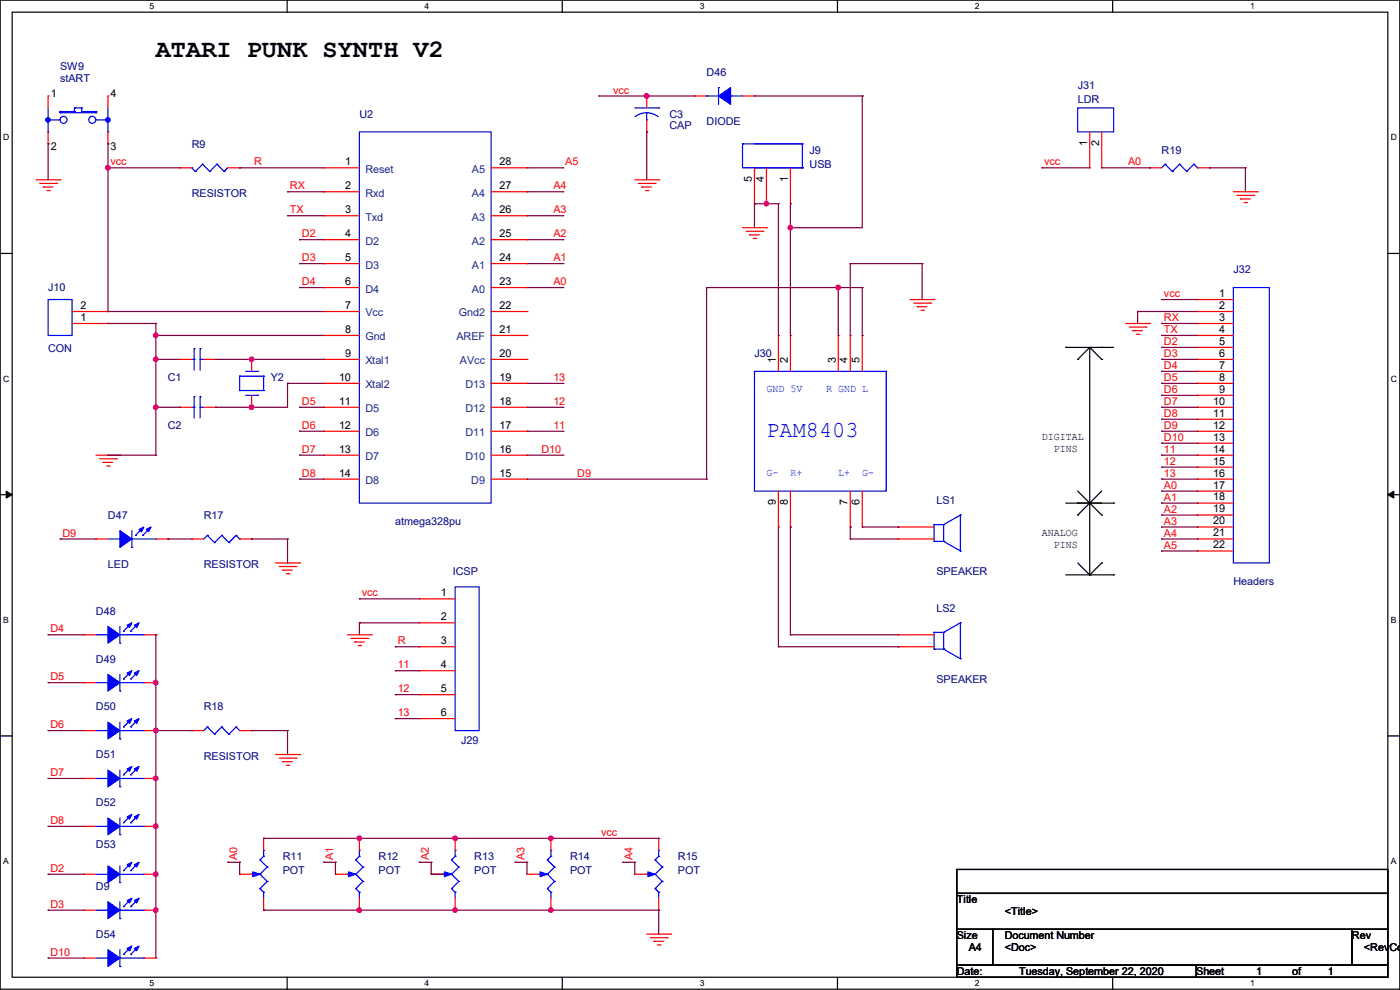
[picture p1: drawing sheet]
<svg xmlns="http://www.w3.org/2000/svg" width="297mm" height="210mm" viewBox="0 0 297 210" stroke-linecap="round" stroke-linejoin="round" font-family="sans-serif">
<path d="M0 0h297v209.8h-297zM2.6 2.6h291.8v204.7h-291.8z" fill="none" stroke="#000" stroke-width=".25"/>
<g fill="#fff">
<path d="M31.7 .3h1v2h-1z"/>
<path d="M31.7 207.6h1v1.9h-1z"/>
</g>
<path d="M60.9 0v2.6M60.9 207.3v2.5" fill="none" stroke="#000" stroke-width=".25"/>
<g fill="#fff">
<path d="M90.1 .3h1v2h-1z"/>
<path d="M90.1 207.6h1v1.9h-1z"/>
</g>
<path d="M119.3 0v2.6M119.3 207.3v2.5" fill="none" stroke="#000" stroke-width=".25"/>
<g fill="#fff">
<path d="M148.5 .3h.9v2h-.9z"/>
<path d="M148.5 207.6h.9v1.9h-.9z"/>
</g>
<path d="M177.7 0v2.6M177.7 207.3v2.5" fill="none" stroke="#000" stroke-width=".25"/>
<g fill="#fff">
<path d="M206.8 .3h1v2h-1z"/>
<path d="M206.8 207.6h1v1.9h-1z"/>
</g>
<path d="M236.1 0v2.6M236.1 207.3v2.5" fill="none" stroke="#000" stroke-width=".25"/>
<g fill="#fff">
<path d="M265.2 .3h1v2h-1z"/>
<path d="M265.2 207.6h1v1.9h-1z"/>
<path d="M.7 28.2h1.2v1.9h-1.2z"/>
<path d="M295.1 28.2h1.2v1.9h-1.2z"/>
<path d="M.7 79.3h1.2v2h-1.2z"/>
<path d="M295.1 79.3h1.2v2h-1.2z"/>
</g>
<path d="M0 53.8h2.6M294.4 53.8h2.6" fill="none" stroke="#000" stroke-width=".25"/>
<g fill="#fff">
<path d="M.7 130.5h1.2v2h-1.2z"/>
<path d="M295.1 130.5h1.1v2h-1.1z"/>
</g>
<path d="M0 104.9h2.6M294.4 104.9h2.6" fill="none" stroke="#000" stroke-width=".25"/>
<path d="M1.3 104.2l1.3 .7-1.3 .8zM294.4 104.9l1.3-.7v1.5z" fill="#000" stroke="#000" stroke-width=".21"/>
<g fill="#fff">
<path d="M.7 181.7h1.2v2h-1.2z"/>
<path d="M295.1 181.7h1.1v2h-1.1z"/>
</g>
<g fill="none" stroke="#000" stroke-width=".25">
<path d="M226.1 73.7h.1M226.1 73.7h10.2M228.6 76.2h.1M231.2 73.7v48.3M231.2 73.7l-2.6 2.5M231.2 73.7l2.5 2.5M233.7 73.7h.1M233.7 76.2h.1M226.1 106.7h10.2M228.6 106.7h.1M228.6 109.3h.1M228.6 104.2l5.1 5.1"/>
<path d="M228.6 119.4l2.6 2.6M231.2 106.7h.1M233.7 109.3h.1M233.7 119.4h.1M233.7 104.2l-5.1 5.1M233.7 119.4l-2.5 2.6M236.3 106.7h.1M226.1 122h10.2M231.2 122h.1M236.3 122h.1M0 156.1h2.6M294.4 156.1h2.6"/>
<path d="M203 184.4h91.4v5.1h-91.4zM203 189.5h91.4v7.6h-91.4zM203 197.1h7.6v7.7h-7.6zM210.6 197.1h76.2v7.7h-76.2zM286.8 197.1h7.6v7.7h-7.6zM203 204.8h50.8v2.5h-50.8zM253.8 204.8h40.6v2.5h-40.6z"/>
</g>
<g fill="none" stroke="#f00" stroke-width=".25">
<path d="M7.7 38.1h5M8.4 38.9h3.6M9.2 39.7h.1M9.2 39.7h2M10.2 20.4h.1M10.2 30.5h.1M10.2 20.4v2.5M10.2 28v2.5M12 38.9h.1M12.7 38.1h.1M22.9 20.4h.1M22.9 30.5h.1"/>
<path d="M22.9 20.4v2.5M22.9 28v2.5M38.1 35.6h.1M38.1 35.6h2.6M48.3 35.6h2.5M50.8 35.6h.1M68.6 35.6h.1M68.6 35.6h7.6M104.2 35.6h7.6M111.8 35.6h.1M134.7 38.1h5M135.4 38.9h3.6"/>
<path d="M136.2 39.7h.1M136.2 39.7h2M137.2 28h.1M137.2 20.4h.1M137.2 20.4v2.5M137.2 25.4v2.6M139 38.9h.1M139.7 38.1h.1M147.4 20.4h.1M147.4 20.4h2.5M157.5 20.4h2.6M160.1 20.4h.1"/>
<path d="M160.1 35.6v7.6M162.6 35.6v7.6M167.7 35.6v7.6M231.2 35.6h.1M231.2 28v7.6M233.7 35.6h.1M233.7 28v7.6M243.9 35.6h.1M243.9 35.6h2.5M254 35.6h2.6M256.6 35.6h.1M9.9 40.4h.6"/>
<path d="M10.5 40.4h.1M68.6 40.7h.1M68.6 45.8h.1M68.6 50.8h.1M68.6 55.9h.1M68.6 40.7h7.6M68.6 45.8h7.6M68.6 50.8h7.6M68.6 55.9h7.6M104.2 40.7h7.6M104.2 45.8h7.6M104.2 50.8h7.6"/>
<path d="M104.2 55.9h7.6M111.8 55.9h.1M111.8 50.8h.1M111.8 45.8h.1M111.8 40.7h.1M136.9 40.4h.6M137.5 40.4h.1M157.5 48.3h5.1M158.3 49.1h3.5M159 49.8h.1M159 49.8h2.1M159.8 50.6h.5"/>
<path d="M160.1 43.2h.1M160.3 50.6h.1M161.8 49.1h.1M162.6 48.3h.1M162.6 43.2h.1M167.7 43.2h.1M261.7 40.7h5M262.4 41.4h3.6M263.2 42.2h.1M263.2 42.2h2M263.9 43h.6M264.5 43h.1"/>
<path d="M266 41.4h.1M266.7 40.7h.1M15.3 68.6h7.6M15.3 66.1h7.6M22.9 68.6h.1M22.9 66.1h.1M38.1 76.2h.1M38.1 76.2h2.6M43.2 76.2h2.6M45.8 76.2h.1M53.4 76.2h.1M53.4 76.2v2.6"/>
<path d="M68.6 61h.1M68.6 66.1h.1M68.6 71.2h.1M68.6 76.2h.1M68.6 61h7.6M68.6 66.1h7.6M68.6 71.2h7.6M68.6 76.2h7.6M104.2 61h7.6M104.2 66.1h7.6M104.2 71.2h7.6M104.2 76.2h7.6"/>
<path d="M111.8 76.2h.1M111.8 71.2h.1M111.8 66.1h.1M111.8 61h.1M165.1 71.2h.1M165.1 71.2v7.6M167.7 71.2h.1M167.7 71.2v7.6M177.8 71.2h.1M177.8 71.2v7.6M180.4 71.2h.1M180.4 71.2v7.6"/>
<path d="M182.9 71.2h.1M182.9 71.2v7.6M193.1 63.5h5.1M193.8 64.3h3.6M194.6 65.1h.1M194.6 65.1h2M195.4 65.8h.5M195.9 65.8h.1M197.4 64.3h.1M198.2 63.5h.1M238.8 68.6h5.1M239.6 69.4h3.5"/>
<path d="M240.3 70.1h.1M240.3 70.1h2.1M241.1 70.9h.5M241.6 70.9h.1M243.1 69.4h.1M243.9 68.6h.1M254 63.5h.1M254 66.1h.1M254 68.6h.1M254 71.2h.1M254 73.7h.1M254 76.2h.1"/>
<path d="M254 78.8h.1M254 63.5h7.7M254 68.6h7.7M254 66.1h7.7M254 71.2h7.7M254 76.2h7.7M254 73.7h7.7M254 78.8h7.7M20.4 96.6h5M21.1 97.3h3.6M21.9 98.1h.1M21.9 98.1h2"/>
<path d="M22.6 98.8h.6M23.2 98.8h.1M24.7 97.3h.1M25.4 96.6h.1M38.1 86.4h.1M38.1 86.4h2.6M43.2 86.4h2.6M45.8 86.4h.1M53.4 86.4h.1M53.4 83.9v2.5M68.6 81.3h.1M68.6 86.4h.1"/>
<path d="M68.6 91.5h.1M68.6 96.6h.1M68.6 96.6h7.6M68.6 81.3h7.6M68.6 86.4h7.6M68.6 91.5h7.6M104.2 96.6h7.6M104.2 81.3h7.6M104.2 86.4h7.6M104.2 91.5h7.6M111.8 96.6h.1M111.8 91.5h.1"/>
<path d="M111.8 86.4h.1M111.8 81.3h.1M254 81.3h.1M254 83.9h.1M254 86.4h.1M254 88.9h.1M254 91.5h.1M254 94h.1M254 96.6h.1M254 99.1h.1M254 96.6h7.7M254 81.3h7.7"/>
<path d="M254 86.4h7.7M254 91.5h7.7M254 83.9h7.7M254 88.9h7.7M254 94h7.7M254 99.1h7.7M20.4 114.3h.1M20.4 114.3h2.5M33.1 114.3h2.5M35.6 114.3h.1M40.7 114.3h.1M40.7 114.3h2.5"/>
<path d="M50.8 114.3h2.6M53.4 114.3h.1M58.5 119.4h5M63.5 119.4h.1M68.6 101.6h.1M68.6 101.6h7.6M104.2 101.6h7.6M111.8 101.6h.1M165.1 111.8h.1M165.1 104.2v7.6M167.7 111.8h.1M167.7 104.2v7.6"/>
<path d="M180.4 111.8h.1M180.4 104.2v7.6M182.9 111.8h.1M182.9 104.2v7.6M190.5 111.8h.1M190.5 114.3h.1M190.5 111.8h7.7M190.5 114.3h7.7M254 101.6h.1M254 104.2h.1M254 106.7h.1M254 109.3h.1"/>
<path d="M254 111.8h.1M254 114.3h.1M254 116.9h.1M254 101.6h7.7M254 104.2h7.7M254 106.7h7.7M254 109.3h7.7M254 111.8h7.7M254 114.3h7.7M254 116.9h7.7M17.8 134.7h.1M17.8 134.7h2.6"/>
<path d="M30.5 134.7h2.6M33.1 134.7h.1M59.2 120.2h3.6M60 120.9h.1M60 120.9h2M60.7 121.7h.6M61.3 121.7h.1M62.8 120.2h.1M73.7 134.7h5.1M74.5 135.4h3.5M75.2 136.2h.1M75.2 136.2h2.1"/>
<path d="M76 136.9h.5M76.5 136.9h.1M78 135.4h.1M78.8 134.7h.1M88.9 127h.1M88.9 132.1h.1M88.9 137.2h.1M88.9 137.2h7.7M88.9 127h7.7M88.9 132.1h7.7M190.5 134.7h.1M190.5 137.2h.1"/>
<path d="M190.5 134.7h7.7M190.5 137.2h7.7M17.8 144.8h.1M17.8 155h.1M17.8 155h2.6M17.8 144.8h2.6M30.5 155h2.6M30.5 144.8h2.6M33.1 144.8h.1M33.1 155h.1M40.7 155h.1M40.7 155h2.5"/>
<path d="M50.8 155h2.6M53.4 155h.1M88.9 142.3h.1M88.9 147.4h.1M88.9 152.4h.1M88.9 142.3h7.7M88.9 147.4h7.7M88.9 152.4h7.7M17.8 165.1h.1M17.8 175.3h.1M17.8 165.1h2.6M17.8 175.3h2.6"/>
<path d="M30.5 165.1h2.6M30.5 175.3h2.6M33.1 165.1h.1M33.1 175.3h.1M55.9 177.8h.1M55.9 177.8v2.6M58.5 160.1h5M59.2 160.8h3.6M60 161.6h.1M60 161.6h2M60.7 162.3h.6M61.3 162.3h.1"/>
<path d="M62.8 160.8h.1M63.5 160.1h.1M76.2 177.8h.1M76.2 177.8v2.6M96.6 177.8h.1M96.6 177.8v2.6M116.9 177.8h.1M116.9 177.8v2.6M139.7 177.8h.1M139.7 177.8v2.6M17.8 193.1h.1M17.8 185.5h.1"/>
<path d="M17.8 185.5h2.6M17.8 193.1h2.6M30.5 185.5h2.6M30.5 193.1h2.6M33.1 193.1h.1M33.1 185.5h.1M50.8 185.5h.1M50.8 185.5h2.6M55.9 193.1h.1M55.9 190.5v2.6M71.2 185.5h.1M71.2 185.5h2.5"/>
<path d="M76.2 193.1h.1M76.2 190.5v2.6M91.5 185.5h.1M91.5 185.5h2.5M96.6 193.1h.1M96.6 190.5v2.6M111.8 185.5h.1M111.8 185.5h2.5M116.9 193.1h.1M116.9 190.5v2.6M134.7 185.5h.1M134.7 185.5h2.5"/>
<path d="M137.2 198.2h5.1M138 198.9h3.5M138.7 199.7h.1M138.7 199.7h2.1M139.7 193.1h.1M139.7 190.5v2.6M141.5 198.9h.1M142.3 198.2h.1M17.8 203.2h.1M17.8 203.2h2.6M30.5 203.2h2.6M33.1 203.2h.1"/>
<path d="M139.5 200.4h.5M140 200.4h.1"/>
</g>
<g fill="#00f" stroke="#00f" stroke-width=".25">
<path d="M114.6 185l1.5 .5-1.5 .5z"/>
<path d="M137.5 185l1.5 .5-1.5 .5z"/>
<path d="M53.6 185l1.6 .5-1.6 .5z"/>
<path d="M74 185l1.5 .5-1.5 .5z"/>
<path d="M94.3 185l1.5 .5-1.5 .5z"/>
<path d="M22.9 163.4l2.5 1.7-2.5 1.8z" fill-rule="evenodd"/>
<path d="M28.5 163.1l1-.5-.5 1z" fill-rule="evenodd"/>
<path d="M27 163.1l1-.5-.5 1z" fill-rule="evenodd"/>
<path d="M22.9 173.5l2.5 1.8-2.5 1.8z" fill-rule="evenodd"/>
<path d="M28.5 173.3l1-.5-.5 1z" fill-rule="evenodd"/>
<path d="M27 173.3l1-.5-.5 1z" fill-rule="evenodd"/>
<path d="M22.9 191.3l2.5 1.8-2.5 1.8z" fill-rule="evenodd"/>
<path d="M28.5 191.1l1-.6-.5 1.1z" fill-rule="evenodd"/>
<path d="M27 191.1l1-.6-.5 1.1z" fill-rule="evenodd"/>
<path d="M22.9 201.5l2.5 1.7-2.5 1.8z" fill-rule="evenodd"/>
<path d="M28.5 201.2l1-.5-.5 1z" fill-rule="evenodd"/>
<path d="M27 201.2l1-.5-.5 1z" fill-rule="evenodd"/>
<path d="M25.4 112.6l2.6 1.7-2.6 1.8z" fill-rule="evenodd"/>
<path d="M31 112.3l1-.5-.5 1z" fill-rule="evenodd"/>
<path d="M29.5 112.3l1-.5-.5 1z" fill-rule="evenodd"/>
<path d="M152.4 20.4l2.6-1.8v3.5z" fill-rule="evenodd"/>
<path d="M22.9 143l2.5 1.8-2.5 1.8z" fill-rule="evenodd"/>
<path d="M28.5 142.8l1-.5-.5 1z" fill-rule="evenodd"/>
<path d="M27 142.8l1-.5-.5 1z" fill-rule="evenodd"/>
<path d="M22.9 153.2l2.5 1.8-2.5 1.8z" fill-rule="evenodd"/>
<path d="M28.5 153l1-.6-.5 1.1z" fill-rule="evenodd"/>
<path d="M27 153l1-.6-.5 1.1z" fill-rule="evenodd"/>
<path d="M22.9 132.9l2.5 1.8-2.5 1.7z" fill-rule="evenodd"/>
<path d="M28.5 132.6l1-.5-.5 1z" fill-rule="evenodd"/>
<path d="M27 132.6l1-.5-.5 1z" fill-rule="evenodd"/>
<path d="M22.9 183.7l2.5 1.8-2.5 1.7z" fill-rule="evenodd"/>
<path d="M28.5 183.4l1-.5-.5 1z" fill-rule="evenodd"/>
<path d="M27 183.4l1-.5-.5 1z" fill-rule="evenodd"/>
<circle cx="22.9" cy="25.4" r=".49"/>
<circle cx="10.2" cy="25.4" r=".49"/>
</g>
<g fill="none" stroke="#00f" stroke-width=".25">
<path d="M152.4 18.6h.1M152.4 18.6v3.5M10.2 25.4h.1M10.2 28h.1M10.2 25.4h2.5M10.2 22.9v5.1M12.7 23.7h.1M12.7 23.9h.1M12.7 23.9h7.7M12.7 23.7h3.1M12.7 23.7v.2M15.8 22.9h.1"/>
<path d="M15.8 23.7h.1M15.8 22.9h1.5M15.8 22.9v.8M17.3 23.7h.1M17.3 22.9h.1M17.3 23.7h3.1M17.3 22.9v.8M20.4 23.9h.1M20.4 23.7h.1M20.4 23.7v.2M20.4 25.4h2.5M22.9 25.4h.1"/>
<path d="M22.9 28h.1M22.9 22.9v5.1M40.7 35.6h.1M40.7 35.6l.7 .8M41.4 36.4h.1M43 34.8h.1M43 34.8l1.5 1.6M43 34.8l-1.6 1.6M44.5 36.4h.1M46 34.8h.1M46 34.8l1.5 1.6M46 34.8l-1.5 1.6"/>
<path d="M47.5 36.4h.1M48.3 35.6l-.8 .8M76.2 28h28v78.7h-28zM134.7 22.9h5M137.2 25.4h.1M137.2 23.9l1.6 .3 .9 .6M137.2 23.9l-1.1 .2-1.4 .7M137.2 23.9v1.5M139.7 22.9h.1M149.9 20.4h.1M149.9 20.4h2.5M155 20.4h.1"/>
<path d="M155 20.4h2.5M157.5 30.5h.1M157.5 30.5v5.1h12.7M157.5 30.5h12.7M160.1 35.6h.1M170.2 35.6h.1M170.2 30.5h.1M170.2 30.5v5.1M228.6 22.9h7.7v5.1h-7.7zM247.2 34.8h.1M247.2 34.8l-.8 .8M247.2 34.8l1.5 1.6"/>
<path d="M248.7 36.4h.1M250.2 34.8h.1M250.2 34.8l-1.5 1.6M250.2 34.8l1.6 1.6M251.8 36.4h.1M253.3 34.8h.1M253.3 34.8l-1.5 1.6M253.3 34.8l.7 .8M254 35.6h.1M10.2 63.5h5.1v7.7h-5.1zM40.7 76.2h.5M41.2 76.2h.1"/>
<path d="M41.2 74h.1M41.2 74v4.5M42.5 74h.1M42.5 76.2h.1M42.5 74v4.5M42.5 76.2h.7M50.8 79.8h.1M50.8 79.8h5.1M50.8 79.8v3M52.1 78.8h2.6M54.7 78.8h.1M55.9 79.8h.1"/>
<path d="M55.9 79.8v3M160.1 78.8h27.9v25.4h-27.9zM261.7 61h7.6v58.4h-7.6zM40.7 86.4h.5M41.2 86.4h.1M41.2 84.1h.1M41.2 84.1v4.6M42.5 84.1h.1M42.5 86.4h.1M42.5 86.4h.7M42.5 84.1v4.6M50.8 82.8h.1"/>
<path d="M50.8 82.8h5.1M52.1 83.9h2.6M54.7 83.9h.1M55.9 82.8h.1M22.9 114.3h2.5M25.4 114.3h.1M28 116.1h.1M28 112.6v3.5M28 114.3h5.1M28.7 113.6h.1M30.3 113.6h.1M30.3 112.1l-1.6 1.5"/>
<path d="M31.8 112.1l-1.5 1.5M33.1 114.3h.1M44 113.6h.1M44 113.6l-.8 .7M44 113.6l1.5 1.5M45.5 115.1h.1M47 113.6h.1M47 113.6l-1.5 1.5M47 113.6l1.6 1.5M48.6 115.1h.1M50.1 113.6h.1M50.1 113.6l-1.5 1.5"/>
<path d="M50.1 113.6l.7 .7M50.8 114.3h.1M198.2 111.3h.1M198.2 114.9h.1M198.2 111.3h2M198.2 111.3v3.6M198.2 114.9h2M200.2 114.9h.1M200.2 111.3h.1M200.2 114.9l3.6 2M200.2 111.3v3.6M203.8 109.3h.1"/>
<path d="M203.8 116.9h.1M203.8 109.3l-3.6 2M203.8 109.3v7.6M20.4 134.7h2.5M22.9 134.7h.1M25.4 136.4h.1M25.4 132.9v3.5M25.4 134.7h5.1M26.2 133.9h.1M27.7 133.9h.1M27.7 132.4l-1.5 1.5M29.3 132.4l-1.6 1.5"/>
<path d="M30.5 134.7h.1M96.6 124.5h5v30.5h-5zM198.2 134.2h.1M198.2 137.7h.1M198.2 134.2v3.5M198.2 134.2h2M198.2 137.7h2M200.2 137.7h.1M200.2 134.2h.1M200.2 134.2v3.5M200.2 137.7l3.6 2M203.8 132.1h.1"/>
<path d="M203.8 139.7h.1M203.8 132.1v7.6M203.8 132.1l-3.6 2.1M20.4 144.8h2.5M20.4 155h2.5M22.9 144.8h.1M22.9 155h.1M25.4 146.6h.1M25.4 156.8h.1M25.4 143v3.6M25.4 153.2v3.6M25.4 144.8h5.1"/>
<path d="M25.4 155h5.1M26.2 144.1h.1M26.2 154.2h.1M27.7 144.1h.1M27.7 154.2h.1M27.7 142.5l-1.5 1.6M27.7 152.7l-1.5 1.5M29.3 142.5l-1.6 1.6M29.3 152.7l-1.6 1.5M30.5 144.8h.1M30.5 155h.1M44 154.2h.1"/>
<path d="M44 154.2l-.8 .8M44 154.2l1.5 1.5M45.5 155.7h.1M47 154.2h.1M47 154.2l-1.5 1.5M47 154.2l1.6 1.5M48.6 155.7h.1M50.1 154.2h.1M50.1 154.2l-1.5 1.5M50.1 154.2l.7 .8M50.8 155h.1M20.4 165.1h2.5"/>
<path d="M20.4 175.3h2.5M22.9 165.1h.1M22.9 175.3h.1M25.4 166.9h.1M25.4 177.1h.1M25.4 163.4v3.5M25.4 173.5v3.6M25.4 165.1h5.1M25.4 175.3h5.1M26.2 164.4h.1M26.2 174.5h.1M27.7 164.4h.1"/>
<path d="M27.7 174.5h.1M27.7 162.9l-1.5 1.5M27.7 173l-1.5 1.5M29.3 162.9l-1.6 1.5M29.3 173l-1.6 1.5M30.5 165.1h.1M30.5 175.3h.1M20.4 185.5h2.5M20.4 193.1h2.5M22.9 193.1h.1M22.9 185.5h.1M25.4 194.9h.1"/>
<path d="M25.4 187.2h.1M25.4 185.5h5.1M25.4 183.7v3.5M25.4 191.3v3.6M25.4 193.1h5.1M26.2 192.3h.1M26.2 184.7h.1M27.7 192.3h.1M27.7 184.7h.1M27.7 190.8l-1.5 1.5M27.7 183.2l-1.5 1.5M29.3 190.8l-1.6 1.5"/>
<path d="M29.3 183.2l-1.6 1.5M30.5 193.1h.1M30.5 185.5h.1M53.4 185.5h.1M53.4 185.5h.5M55.2 188.5h.1M55.2 185.5h.1M55.2 182.4h.1M55.2 188.5l.7 .8M55.2 185.5l1.5 1.5M55.2 182.4l1.5 1.5M55.9 189.3h.1"/>
<path d="M55.9 181.7h.1M55.9 180.4h.1M55.9 180.4v1.3M55.9 189.3v1.2M55.9 181.7l-.7 .7M56.7 187h.1M56.7 183.9h.1M56.7 187l-1.5 1.5M56.7 183.9l-1.5 1.6M73.7 185.5h.1M73.7 185.5h.5M75.5 188.5h.1"/>
<path d="M75.5 185.5h.1M75.5 182.4h.1M75.5 188.5l.7 .8M75.5 185.5l1.5 1.5M75.5 182.4l1.5 1.5M76.2 189.3h.1M76.2 181.7h.1M76.2 180.4h.1M76.2 180.4v1.3M76.2 189.3v1.2M76.2 181.7l-.7 .7M77 187h.1"/>
<path d="M77 183.9h.1M77 187l-1.5 1.5M77 183.9l-1.5 1.6M94 185.5h.1M94 185.5h.5M95.8 188.5h.1M95.8 185.5h.1M95.8 182.4h.1M95.8 188.5l.8 .8M95.8 185.5l1.5 1.5M95.8 182.4l1.5 1.5M96.6 189.3h.1"/>
<path d="M96.6 181.7h.1M96.6 180.4h.1M96.6 180.4v1.3M96.6 189.3v1.2M96.6 181.7l-.8 .7M97.3 187h.1M97.3 183.9h.1M97.3 187l-1.5 1.5M97.3 183.9l-1.5 1.6M114.3 185.5h.1M114.3 185.5h.6M116.1 188.5h.1"/>
<path d="M116.1 185.5h.1M116.1 182.4h.1M116.1 188.5l.8 .8M116.1 185.5l1.5 1.5M116.1 182.4l1.5 1.5M116.9 189.3h.1M116.9 181.7h.1M116.9 180.4h.1M116.9 180.4v1.3M116.9 189.3v1.2M116.9 181.7l-.8 .7M117.6 187h.1"/>
<path d="M117.6 183.9h.1M117.6 187l-1.5 1.5M117.6 183.9l-1.5 1.6M137.2 185.5h.1M137.2 185.5h.5M139 188.5h.1M139 185.5h.1M139 182.4h.1M139 188.5l.7 .8M139 185.5l1.5 1.5M139 182.4l1.5 1.5M139.7 189.3h.1"/>
<path d="M139.7 181.7h.1M139.7 180.4h.1M139.7 180.4v1.3M139.7 189.3v1.2M139.7 181.7l-.7 .7M140.5 187h.1M140.5 183.9h.1M140.5 187l-1.5 1.5M140.5 183.9l-1.5 1.6M20.4 203.2h2.5M22.9 203.2h.1M25.4 205h.1"/>
<path d="M25.4 201.5v3.5M25.4 203.2h5.1M26.2 202.5h.1M27.7 202.5h.1M27.7 201l-1.5 1.5M29.3 201l-1.6 1.5M30.5 203.2h.1"/>
<circle cx="13.5" cy="25.4" r=".74"/>
<circle cx="19.6" cy="25.4" r=".74"/>
</g>
<g fill="none" stroke="#800040" stroke-width=".25">
<path d="M10.2 30.5h.1M10.2 30.5v7.6M22.9 35.6h.1M22.9 30.5h.1M22.9 30.5v35.6M22.9 35.6h15.2M50.8 35.6h.1M50.8 35.6h17.8M111.8 35.6h7.6M119.4 35.6h.1M127 20.4h.1M127 20.4h20.4"/>
<path d="M137.2 28h.1M137.2 20.4h.1M137.2 28v10.1M160.1 20.4h22.8M182.9 20.4h.1M182.9 20.4v27.9h-15.2M221 35.6h.1M221 35.6h10.2M233.7 35.6h10.2M243.9 35.6h.1M256.6 35.6h.1M256.6 35.6h7.6"/>
<path d="M264.2 35.6h.1M264.2 35.6v5.1M61 40.7h.1M61 45.8h.1M61 45.8h7.6M61 40.7h7.6M63.5 55.9h.1M63.5 50.8h.1M63.5 55.9h5.1M63.5 50.8h5.1M111.8 55.9h7.6M111.8 50.8h7.6"/>
<path d="M111.8 45.8h7.6M111.8 40.7h7.6M119.4 55.9h.1M119.4 50.8h.1M119.4 45.8h.1M119.4 40.7h.1M160.1 43.2h.1M160.1 43.2v5.1M160.1 43.2h5M162.6 43.2h.1M165.1 43.2h.1M165.1 43.2v28"/>
<path d="M167.7 43.2h.1M167.7 48.3h.1M167.7 43.2v28M180.4 55.9h.1M180.4 55.9v15.3M180.4 55.9h15.2M195.6 55.9h.1M195.6 55.9v7.6M22.9 66.1h.1M22.9 68.6h.1M22.9 66.1h45.7M22.9 68.6h10.2"/>
<path d="M33.1 71.2h.1M33.1 76.2h.1M33.1 68.6h.1M33.1 71.2h35.5M33.1 68.6v28M33.1 76.2h5M45.8 76.2h22.8M53.4 76.2h.1M63.5 61h.1M63.5 61h5.1M68.6 76.2h.1M111.8 61h7.6"/>
<path d="M119.4 61h.1M149.9 61h.1M149.9 61h33M149.9 61v40.6M177.8 61h.1M177.8 61v10.2M182.9 61h.1M182.9 71.2h.1M182.9 61v10.2M241.3 66.1h.1M241.3 66.1h12.7M241.3 66.1v2.5"/>
<path d="M246.4 63.5h.1M246.4 68.6h.1M246.4 71.2h.1M246.4 73.7h.1M246.4 76.2h.1M246.4 78.8h.1M246.4 71.2h7.6M246.4 76.2h7.6M246.4 68.6h7.6M246.4 63.5h7.6M246.4 73.7h7.6M246.4 78.8h7.6"/>
<path d="M22.9 96.6h.1M22.9 96.6h10.2M33.1 96.6h.1M33.1 86.4h5M38.1 86.4h.1M45.8 86.4h.1M53.4 86.4h.1M61 81.3h.1M61 81.3h7.6M61 81.3v5.1h-15.2M63.5 86.4h.1M63.5 91.5h.1"/>
<path d="M63.5 96.6h.1M63.5 86.4h5.1M63.5 91.5h5.1M63.5 96.6h5.1M111.8 81.3h7.6M111.8 86.4h7.6M111.8 91.5h7.6M111.8 96.6h7.6M119.4 91.5h.1M119.4 86.4h.1M119.4 81.3h.1M119.4 96.6h.1"/>
<path d="M246.4 81.3h.1M246.4 83.9h.1M246.4 86.4h.1M246.4 88.9h.1M246.4 91.5h.1M246.4 94h.1M246.4 96.6h.1M246.4 99.1h.1M246.4 81.3h7.6M246.4 86.4h7.6M246.4 91.5h7.6M246.4 96.6h7.6"/>
<path d="M246.4 83.9h7.6M246.4 88.9h7.6M246.4 94h7.6M246.4 99.1h7.6M12.7 114.3h.1M12.7 114.3h7.7M35.6 114.3h.1M35.6 114.3h5.1M53.4 114.3h.1M53.4 114.3h7.6M61 114.3h.1M61 114.3v5.1"/>
<path d="M63.5 101.6h.1M63.5 101.6h5.1M111.8 101.6h38.1M149.9 101.6h.1M165.1 111.8v25.4M167.7 111.8h.1M167.7 111.8v22.9M180.4 114.3h.1M180.4 111.8h.1M180.4 114.3h10.1M180.4 111.8v2.5M182.9 111.8h7.6"/>
<path d="M190.5 111.8h.1M246.4 101.6h.1M246.4 104.2h.1M246.4 106.7h.1M246.4 109.3h.1M246.4 111.8h.1M246.4 114.3h.1M246.4 116.9h.1M246.4 111.8h7.6M246.4 114.3h7.6M246.4 101.6h7.6M246.4 104.2h7.6"/>
<path d="M246.4 106.7h7.6M246.4 109.3h7.6M246.4 116.9h7.6M10.2 134.7h.1M10.2 134.7h7.6M33.1 134.7h.1M33.1 134.7v68.5M76.2 127h.1M76.2 132.1h.1M76.2 127h12.7M76.2 132.1h12.7M76.2 132.1v2.6"/>
<path d="M83.9 137.2h.1M83.9 137.2h5M165.1 137.2h.1M165.1 137.2h25.4M167.7 134.7h.1M167.7 134.7h22.8M190.5 137.2h.1M10.2 144.8h.1M10.2 155h.1M10.2 155h7.6M10.2 144.8h7.6M33.1 144.8h.1"/>
<path d="M33.1 155h.1M33.1 155h7.6M40.7 155h.1M53.4 155h.1M53.4 155h7.6M61 155h.1M61 155v5.1M83.9 142.3h.1M83.9 147.4h.1M83.9 152.4h.1M83.9 142.3h5M83.9 147.4h5"/>
<path d="M83.9 152.4h5M10.2 165.1h.1M10.2 175.3h.1M10.2 165.1h7.6M10.2 175.3h7.6M33.1 165.1h.1M33.1 175.3h.1M55.9 177.8h.1M55.9 177.8h83.8M76.2 177.8h.1M96.6 177.8h.1M116.9 177.8h.1"/>
<path d="M10.2 193.1h.1M10.2 185.5h.1M10.2 193.1h7.6M10.2 185.5h7.6M33.1 185.5h.1M33.1 193.1h.1M48.3 182.9h.1M48.3 182.9h2.5M50.8 182.9h.1M50.8 182.9v2.6M55.9 193.1h.1M55.9 193.1h83.8"/>
<path d="M68.6 182.9h.1M68.6 182.9h2.6M71.2 182.9h.1M71.2 182.9v2.6M76.2 193.1h.1M88.9 182.9h.1M88.9 182.9h2.6M91.5 185.5h.1M91.5 182.9h.1M91.5 185.5h2.5M91.5 182.9v2.6M96.6 193.1h.1"/>
<path d="M109.3 182.9h.1M109.3 182.9h2.5M111.8 182.9h.1M111.8 182.9v2.6M116.9 193.1h.1M132.1 182.9h.1M132.1 182.9h2.6M134.7 182.9h.1M134.7 182.9v2.6M139.7 193.1h.1M139.7 193.1v5.1M10.2 203.2h.1"/>
<path d="M10.2 203.2h7.6"/>
</g>
<g fill="#f0f" stroke="#f0f" stroke-width=".25">
<circle cx="22.9" cy="35.6" r=".49"/>
<circle cx="33" cy="71.1" r=".49"/>
<circle cx="33" cy="86.4" r=".49"/>
<circle cx="33" cy="76.2" r=".49"/>
<circle cx="53.4" cy="76.2" r=".49"/>
<circle cx="53.4" cy="86.4" r=".49"/>
<circle cx="96.5" cy="193.1" r=".49"/>
<circle cx="76.2" cy="193.1" r=".49"/>
<circle cx="116.9" cy="193.1" r=".49"/>
<circle cx="96.5" cy="177.8" r=".49"/>
<circle cx="76.2" cy="177.8" r=".49"/>
<circle cx="116.9" cy="177.8" r=".49"/>
<circle cx="137.2" cy="20.3" r=".49"/>
<circle cx="177.8" cy="61" r=".49"/>
<circle cx="162.6" cy="43.2" r=".49"/>
<circle cx="167.7" cy="48.3" r=".49"/>
<circle cx="33" cy="144.8" r=".49"/>
<circle cx="33" cy="165.1" r=".49"/>
<circle cx="33" cy="155" r=".49"/>
<circle cx="33" cy="175.3" r=".49"/>
<circle cx="33" cy="193.1" r=".49"/>
<circle cx="33" cy="185.4" r=".49"/>
</g>
<text font-size="5.3" x="33.1" y="12.1">ATARI PUNK SYNTH V2</text>
<text font-size="4.8" fill="#00f" x="162.6" y="92.8">PAM8403</text>
<g font-size="2.3" fill="#000080">
<text x="12.7" y="14.8">SW9</text>
<text x="12.7" y="17.4">stART</text>
<text x="149.9" y="16.1">D46</text>
<text x="228.6" y="18.9">J31</text>
<text x="228.6" y="21.9">LDR</text>
<text x="76.2" y="25">U2</text>
<text x="142" y="25">C3</text>
<text x="142" y="27.3">CAP</text>
<text x="149.9" y="26.5">DIODE</text>
<text x="40.7" y="31.3">R9</text>
<text x="171.7" y="32.6">J9</text>
<text x="171.7" y="35.6">USB</text>
<text x="246.4" y="32.6">R19</text>
<text x="40.7" y="41.7">RESISTOR</text>
<text x="261.7" y="58">J32</text>
<text x="10.2" y="61.8">J10</text>
<text x="10.2" y="74.8">CON</text>
<text x="160.1" y="75.8">J30</text>
<text x="35.6" y="80.9">C1</text>
<text x="57.4" y="80.9">Y2</text>
<text x="35.6" y="91">C2</text>
<text x="198.7" y="107">LS1</text>
<text x="22.9" y="110.1">D47</text>
<text x="43.2" y="110.1">R17</text>
<text x="83.9" y="111.3">atmega328pu</text>
<text x="22.9" y="120.5">LED</text>
<text x="43.2" y="120.5">RESISTOR</text>
<text x="96.1" y="122">ICSP</text>
<text x="198.7" y="122">SPEAKER</text>
<text x="261.7" y="124">Headers</text>
<text x="20.4" y="130.4">D48</text>
<text x="198.7" y="129.9">LS2</text>
<text x="20.4" y="140.5">D49</text>
<text x="198.7" y="144.9">SPEAKER</text>
<text x="20.4" y="150.7">D50</text>
<text x="43.2" y="150.7">R18</text>
<text x="20.4" y="160.9">D51</text>
<text x="43.2" y="161.1">RESISTOR</text>
<text x="97.8" y="157.8">J29</text>
<text x="20.4" y="171">D52</text>
<text x="20.4" y="179.9">D53</text>
<text x="60" y="182.5">R11</text>
<text x="60" y="185.5">POT</text>
<text x="80.3" y="182.5">R12</text>
<text x="80.3" y="185.5">POT</text>
<text x="100.6" y="182.5">R13</text>
<text x="100.6" y="185.5">POT</text>
<text x="120.9" y="182.5">R14</text>
<text x="120.9" y="185.5">POT</text>
<text x="143.8" y="182.5">R15</text>
<text x="143.8" y="185.5">POT</text>
<text x="20.4" y="188.8">D9</text>
<text x="20.4" y="199">D54</text>
</g>
<g font-size="2.3">
<text x="10.8" y="20.6">1</text>
<text x="23.5" y="20.6">4</text>
<text x="10.8" y="31.8">2</text>
<text x="23.5" y="31.8">3</text>
<text x="73.2" y="35.1">1</text>
<text x="106" y="35.1">28</text>
<text x="230.6" y="31" transform="rotate(-90 230.6 31)">1</text>
<text x="233.2" y="31" transform="rotate(-90 233.2 31)">2</text>
<text x="73.2" y="40.1">2</text>
<text x="106" y="40.1">27</text>
<text x="159.5" y="38.7" transform="rotate(-90 159.5 38.7)">5</text>
<text x="162.1" y="38.7" transform="rotate(-90 162.1 38.7)">4</text>
<text x="167.1" y="38.7" transform="rotate(-90 167.1 38.7)">1</text>
<text x="73.2" y="45.2">3</text>
<text x="106" y="45.2">26</text>
<text x="73.2" y="50.3">4</text>
<text x="106" y="50.3">25</text>
<text x="73.2" y="55.4">5</text>
<text x="106" y="55.4">24</text>
<text x="17.1" y="65.5">2</text>
<text x="73.2" y="60.5">6</text>
<text x="73.2" y="65.5">7</text>
<text x="106" y="65.5">22</text>
<text x="106" y="60.5">23</text>
<text x="258.6" y="63">1</text>
<text x="258.6" y="65.5">2</text>
<text x="17.1" y="68.1">1</text>
<text x="73.2" y="70.6">8</text>
<text x="106" y="70.6">21</text>
<text x="258.6" y="68.1">3</text>
<text x="258.6" y="70.6">4</text>
<text x="73.2" y="75.7">9</text>
<text x="106" y="75.7">20</text>
<text x="164.6" y="77" transform="rotate(-90 164.6 77)">1</text>
<text x="167.1" y="77" transform="rotate(-90 167.1 77)">2</text>
<text x="177.3" y="77" transform="rotate(-90 177.3 77)">3</text>
<text x="179.8" y="77" transform="rotate(-90 179.8 77)">4</text>
<text x="182.4" y="77" transform="rotate(-90 182.4 77)">5</text>
<text x="258.6" y="73.2">5</text>
<text x="258.6" y="75.7">6</text>
<text x="71.9" y="80.8">10</text>
<text x="106" y="80.8">19</text>
<text x="258.6" y="78.2">7</text>
<text x="258.6" y="80.8">8</text>
<text x="258.6" y="83.3">9</text>
<text x="71.9" y="85.9">11</text>
<text x="106" y="85.9">18</text>
<text x="257.3" y="85.9">10</text>
<text x="257.3" y="88.4">11</text>
<text x="71.9" y="90.9">12</text>
<text x="106" y="90.9">17</text>
<text x="221" y="93.3">DIGITAL</text>
<text x="223.6" y="95.9">PINS</text>
<text x="257.3" y="90.9">12</text>
<text x="257.3" y="93.5">13</text>
<text x="71.9" y="96">13</text>
<text x="71.9" y="101.1">14</text>
<text x="106" y="101.1">15</text>
<text x="106" y="96">16</text>
<text x="257.3" y="96">14</text>
<text x="257.3" y="98.6">15</text>
<text x="257.3" y="101.1">16</text>
<text x="164.6" y="107.2" transform="rotate(-90 164.6 107.2)">9</text>
<text x="167.1" y="107.2" transform="rotate(-90 167.1 107.2)">8</text>
<text x="179.8" y="107.2" transform="rotate(-90 179.8 107.2)">7</text>
<text x="182.4" y="107.2" transform="rotate(-90 182.4 107.2)">6</text>
<text x="257.3" y="103.6">17</text>
<text x="257.3" y="106.2">18</text>
<text x="221" y="113.7">ANALOG</text>
<text x="257.3" y="108.7">19</text>
<text x="257.3" y="111.3">20</text>
<text x="257.3" y="113.8">21</text>
<text x="223.6" y="116.2">PINS</text>
<text x="257.3" y="116.3">22</text>
<text x="93.5" y="126.5">1</text>
<text x="93.5" y="131.6">2</text>
<text x="93.5" y="136.7">3</text>
<text x="93.5" y="141.7">4</text>
<text x="93.5" y="146.8">5</text>
<text x="93.5" y="151.9">6</text>
<text x="203" y="191.6">Title</text>
<text x="213.2" y="194.1">&lt;Title&gt;</text>
<text x="203" y="199.2">Size</text>
<text x="205.5" y="201.8">A4</text>
<text x="213.1" y="199.2">Document Number</text>
<text x="213.2" y="201.8">&lt;Doc&gt;</text>
<text x="286.8" y="199.2">Rev</text>
<text x="289.4" y="201.8">&lt;RevCod</text>
<text x="203" y="206.8">Date:</text>
<text x="216.2" y="206.8">Tuesday, September 22, 2020</text>
<text x="253.8" y="206.8">Sheet</text>
<text x="266.5" y="206.8">1</text>
<text x="274.1" y="206.8">of</text>
<text x="281.7" y="206.8">1</text>
</g>
<g font-size="2.3" fill="#f00">
<text x="130.1" y="19.9">vcc</text>
<text x="23.4" y="35.1">vcc</text>
<text x="53.9" y="35.1">R</text>
<text x="119.9" y="35.1">A5</text>
<text x="221.5" y="35.1">vcc</text>
<text x="239.3" y="35.1">A0</text>
<text x="61.5" y="40.2">RX</text>
<text x="117.4" y="40.2">A4</text>
<text x="61.5" y="45.3">TX</text>
<text x="117.4" y="45.3">A3</text>
<text x="64.1" y="50.3">D2</text>
<text x="117.4" y="50.3">A2</text>
<text x="64.1" y="55.4">D3</text>
<text x="117.4" y="55.4">A1</text>
<text x="64.1" y="60.5">D4</text>
<text x="117.4" y="60.5">A0</text>
<text x="246.9" y="63">vcc</text>
<text x="246.9" y="68.1">RX</text>
<text x="246.9" y="70.7">TX</text>
<text x="246.9" y="73.2">D2</text>
<text x="246.9" y="75.7">D3</text>
<text x="117.4" y="80.8">13</text>
<text x="246.9" y="78.3">D4</text>
<text x="246.9" y="80.8">D5</text>
<text x="246.9" y="83.4">D6</text>
<text x="64.1" y="85.9">D5</text>
<text x="117.4" y="85.9">12</text>
<text x="246.9" y="85.9">D7</text>
<text x="246.9" y="88.4">D8</text>
<text x="64.1" y="91">D6</text>
<text x="117.4" y="91">11</text>
<text x="246.9" y="91">D9</text>
<text x="246.9" y="93.5">D10</text>
<text x="64.1" y="96.1">D7</text>
<text x="64.1" y="101.1">D8</text>
<text x="114.9" y="96.1">D10</text>
<text x="122.5" y="101.1">D9</text>
<text x="246.9" y="96.1">11</text>
<text x="246.9" y="98.6">12</text>
<text x="246.9" y="101.1">13</text>
<text x="246.9" y="103.7">A0</text>
<text x="246.9" y="106.2">A1</text>
<text x="13.3" y="113.8">D9</text>
<text x="246.9" y="108.8">A2</text>
<text x="246.9" y="111.3">A3</text>
<text x="246.9" y="113.8">A4</text>
<text x="246.9" y="116.4">A5</text>
<text x="76.8" y="126.5">vcc</text>
<text x="10.7" y="134.2">D4</text>
<text x="84.4" y="136.7">R</text>
<text x="84.4" y="141.8">11</text>
<text x="10.7" y="144.3">D5</text>
<text x="84.4" y="146.9">12</text>
<text x="10.7" y="154.5">D6</text>
<text x="84.4" y="151.9">13</text>
<text x="10.7" y="164.6">D7</text>
<text x="10.7" y="174.8">D8</text>
<text x="127.6" y="177.3">vcc</text>
<text x="10.7" y="185">D2</text>
<text x="50.3" y="182.4" transform="rotate(-90 50.3 182.4)">A0</text>
<text x="70.7" y="182.4" transform="rotate(-90 70.7 182.4)">A1</text>
<text x="91" y="182.4" transform="rotate(-90 91 182.4)">A2</text>
<text x="111.3" y="182.4" transform="rotate(-90 111.3 182.4)">A3</text>
<text x="134.2" y="182.4" transform="rotate(-90 134.2 182.4)">A4</text>
<text x="10.7" y="192.6">D3</text>
<text x="10.7" y="202.7">D10</text>
</g>
<g font-size="2.3" fill="#004080">
<text x="77.5" y="36.7">Reset</text>
<text x="77.5" y="41.7">Rxd</text>
<text x="100.1" y="41.7">A4</text>
<text x="100.1" y="36.7">A5</text>
<text x="77.5" y="46.8">Txd</text>
<text x="100.1" y="46.8">A3</text>
<text x="77.5" y="51.9">D2</text>
<text x="100.1" y="51.9">A2</text>
<text x="77.5" y="57">D3</text>
<text x="100.1" y="57">A1</text>
<text x="77.5" y="62.1">D4</text>
<text x="100.1" y="62.1">A0</text>
<text x="77.5" y="67.1">Vcc</text>
<text x="97.4" y="67.1">Gnd2</text>
<text x="77.5" y="72.2">Gnd</text>
<text x="77.5" y="77.3">Xtal1</text>
<text x="96.8" y="72.2">AREF</text>
<text x="97.6" y="77.3">AVcc</text>
<text x="77.5" y="82.4">Xtal2</text>
<text x="98.7" y="82.4">D13</text>
<text x="77.5" y="87.5">D5</text>
<text x="98.7" y="87.5">D12</text>
<text x="77.5" y="92.5">D6</text>
<text x="98.7" y="92.5">D11</text>
<text x="77.5" y="97.6">D7</text>
<text x="98.7" y="97.6">D10</text>
<text x="77.5" y="102.7">D8</text>
<text x="100" y="102.7">D9</text>
</g>
<g font-size="2.3" fill="#00f">
<text x="162.6" y="83.2">GND 5V</text>
<text x="175.3" y="83.2">R GND L</text>
<text x="162.6" y="101">G-</text>
<text x="167.7" y="101">R+</text>
<text x="177.8" y="101">L+</text>
<text x="182.9" y="101">G-</text>
</g>
<g font-size="1.8">
<text x="31.7" y="1.9">5</text>
<text x="90.1" y="1.9">4</text>
<text x="148.5" y="1.9">3</text>
<text x="206.8" y="1.9">2</text>
<text x="265.2" y="1.9">1</text>
<text x=".7" y="29.8">D</text>
<text x="295.1" y="29.8">D</text>
<text x=".7" y="80.9">C</text>
<text x="295.1" y="80.9">C</text>
<text x=".7" y="132.1">B</text>
<text x="295.1" y="132.1">B</text>
<text x=".7" y="183.3">A</text>
<text x="295.1" y="183.3">A</text>
<text x="31.7" y="209.2">5</text>
<text x="90.1" y="209.2">4</text>
<text x="148.5" y="209.2">3</text>
<text x="206.8" y="209.2">2</text>
<text x="265.2" y="209.2">1</text>
</g>
</svg>
